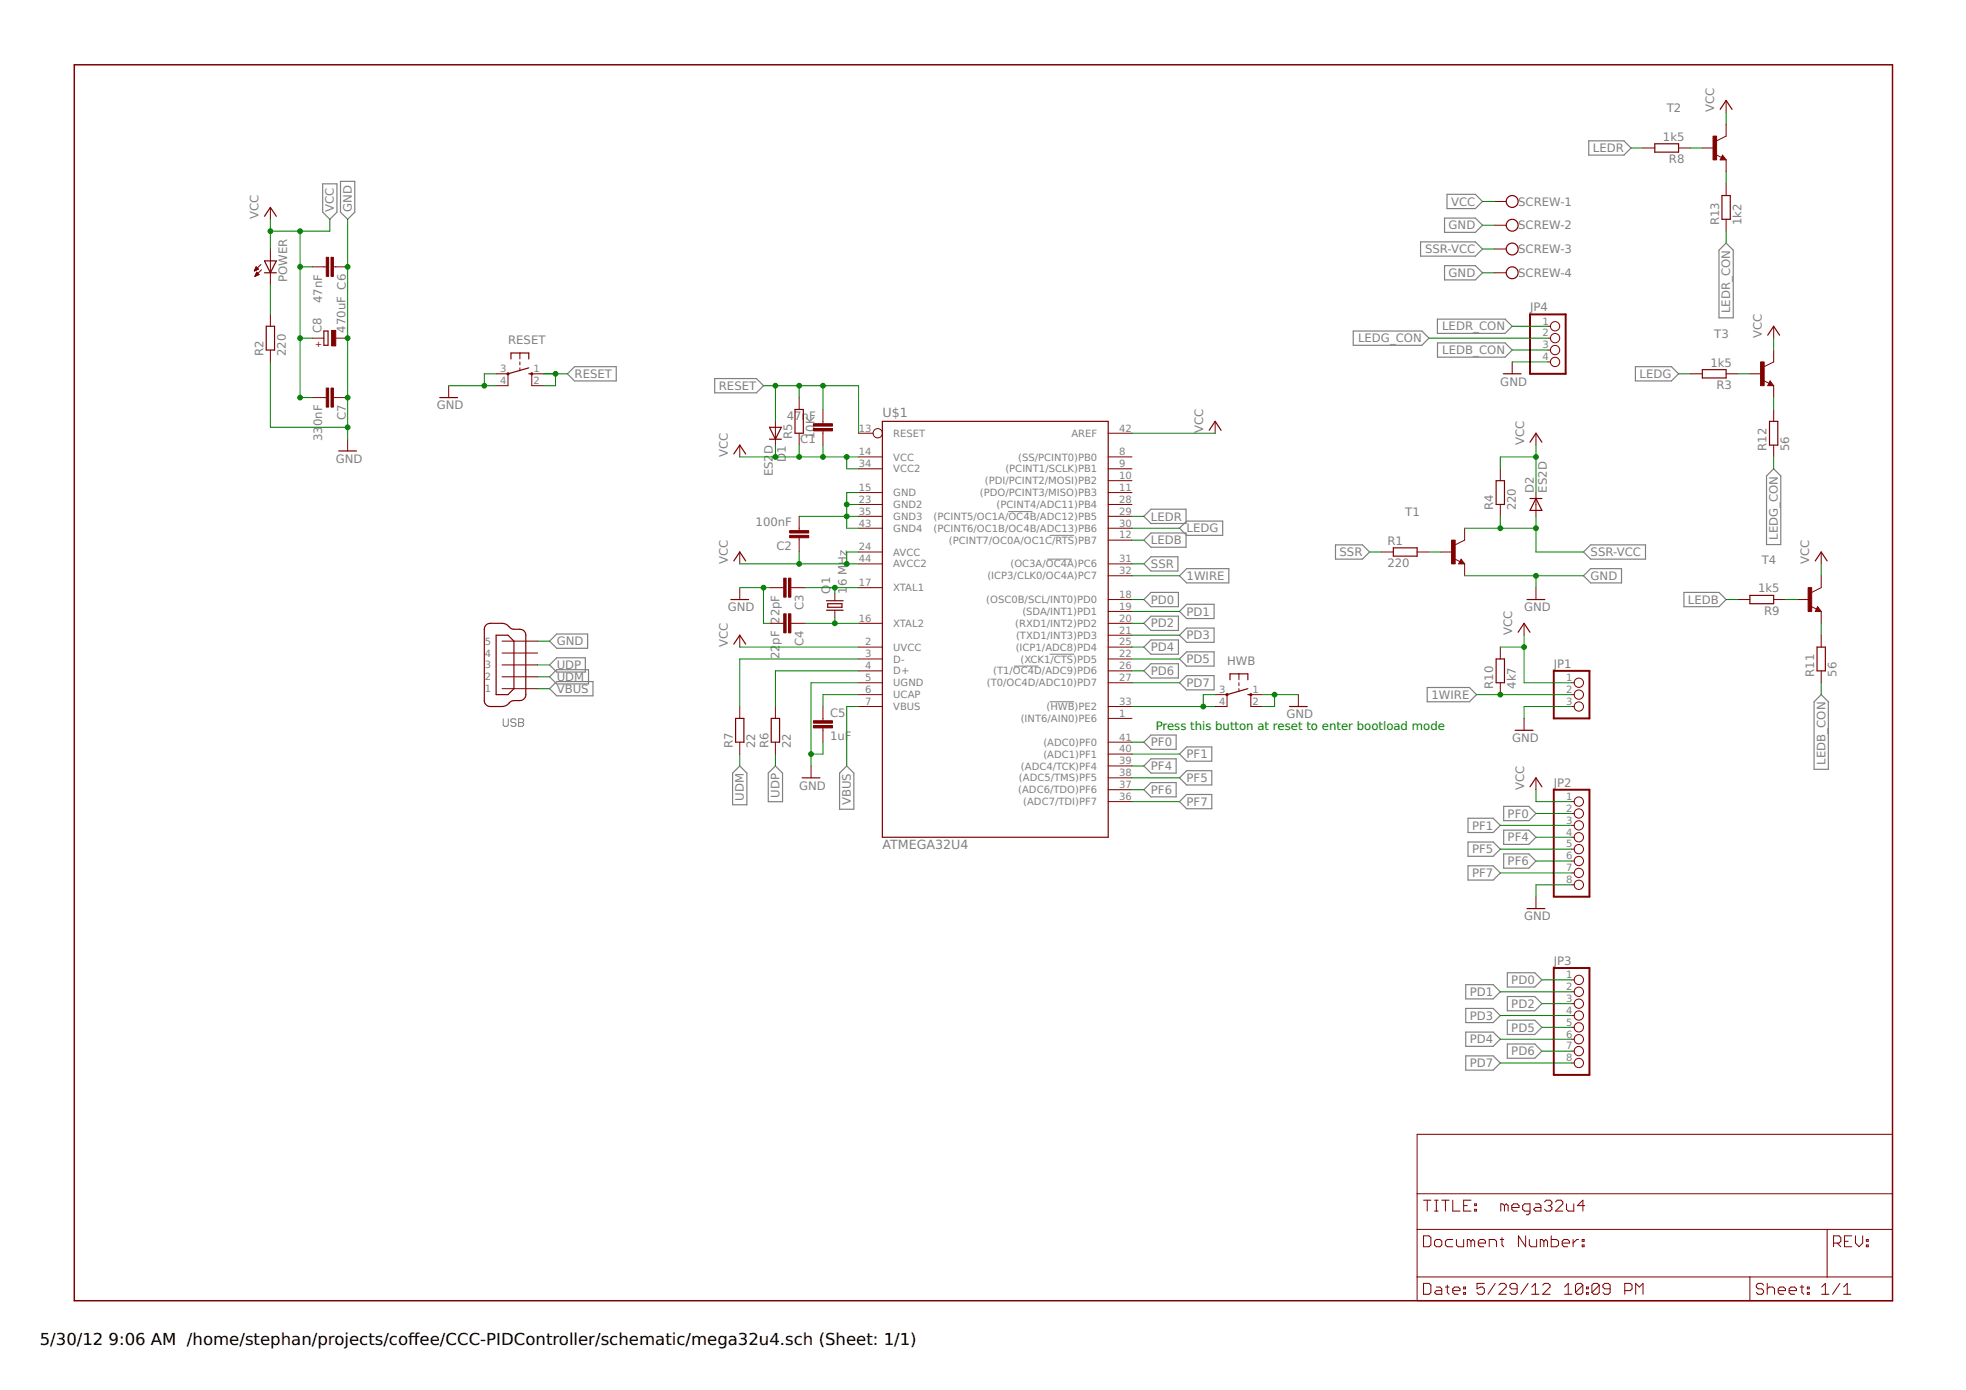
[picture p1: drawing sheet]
<svg xmlns="http://www.w3.org/2000/svg" width="420mm" height="297mm" viewBox="0 0 420 297" stroke-linecap="round" stroke-linejoin="round" font-family="sans-serif">
<path d="M215.5 109.3h5.1M223.9 119.5h5.1M224.4 114.4h5.1M224.4 139.8h5.1M107.5 153.6v1.4l.3 .2h.6l.2-.2v-1.4M110.3 153.9l-.3-.3h-.5l-.3 .3v.2l.3 .3h.5l.3 .3v.3l-.3 .2h-.5l-.3-.2M110.8 153.6h.8l.3 .3v.2l-.3 .3 .3 .3v.3l-.3 .2h-.8zM110.8 154.4h.8M216.8 142.3h5M224.4 150h5.1" fill="none" stroke="#808080" stroke-width=".21"/>
<g fill="none" stroke="#808080" stroke-width=".25">
<path d="M69 39.3h3v6l-1.5 1.6-1.5-1.6zM72.8 38.8h3v6.5l-1.5 1.6-1.5-1.6zM339.5 30.1h7.5l1.6 1.5-1.6 1.5h-7.5zM303.6 51.7h11.7l1.5 1.5-1.5 1.5h-11.7zM308.7 46.6h6.6l1.5 1.5-1.5 1.6h-6.6zM308.7 56.8h6.6l1.5 1.5-1.5 1.5h-6.6zM309.2 41.5h6.1l1.5 1.6-1.5 1.5h-6.1zM367.4 53.5l1.5-1.6 1.5 1.6v14.4h-3zM121.3 79.9l1.5-1.5h8.9v3h-8.9zM289.2 70.7h14.7l1.5 1.6-1.5 1.5h-14.7zM307.2 68.2h14.4l1.6 1.5-1.6 1.5h-14.4zM307.2 73.3h14.4l1.6 1.5-1.6 1.5h-14.4z"/>
<path d="M349.5 78.4h7.7l1.5 1.5-1.5 1.5h-7.7zM152.7 80.9h8.9l1.6 1.5-1.6 1.5h-8.9zM244.5 110.3l1.5-1.5h7.5v3.1h-7.5zM246 113.9h7.5v3h-7.5l-1.5-1.5zM252.1 112.9l1.5-1.5h7.7v3h-7.7zM285.4 116.4h5.8l1.5 1.6-1.5 1.5h-5.8zM338.4 118l1.5-1.6h11.8v3.1h-11.8zM379.1 100.2l1.5 1.5v14.7h-3.1v-14.7zM117.5 137l1.5-1.5h6.6v3h-6.6zM244.5 120.5l1.5-1.5h5.7v3h-5.7zM244.5 128.1l1.5-1.5h5.8v3h-5.8zM244.5 133.2l1.5-1.5h5.8v3h-5.8z"/>
<path d="M244.5 138.3l1.5-1.5h5.8v3h-5.8zM252.1 130.7l1.5-1.6h5.9v3.1h-5.9zM252.1 135.7l1.5-1.5h5.9v3.1h-5.9zM253.6 121.5h9v3.1h-9l-1.5-1.6zM338.4 123l1.5-1.5h6.6v3.1h-6.6zM359.9 126.6h7.5l1.5 1.5-1.5 1.5h-7.5zM117.5 144.6l1.5-1.5h6.8v3.1h-6.8zM117.5 142.1l1.5-1.5h6.1v3h-6.1zM117.5 147.2l1.5-1.6h7.7v3.1h-7.7zM244.5 158.6l1.5-1.5h5.4v3h-5.4zM244.5 143.4l1.5-1.6h5.8v3.1h-5.8zM252.1 140.8l1.5-1.5h5.9v3h-5.9z"/>
<path d="M252.1 145.9l1.5-1.5h5.9v3h-5.9zM305 146.9h9l1.6 1.5-1.6 1.6h-9zM389.2 148.4l1.5 1.6v14.4h-3v-14.4zM156.6 165.2l1.5-1.5 1.5 1.5v6.8h-3zM164.2 165.2l1.5-1.5 1.5 1.5v6.1h-3zM179.4 165.2l1.6-1.5 1.5 1.5v7.7h-3.1zM244.5 168.8l1.5-1.6h5.4v3.1h-5.4zM246 162.2h5.4v3h-5.4l-1.5-1.5zM252.1 171.3l1.5-1.5h5.4v3h-5.4zM252.1 161.1l1.5-1.5h5.4v3.1h-5.4zM252.1 166.2l1.5-1.5h5.4v3h-5.4zM313.7 174.9h5.4l1.5 1.5-1.5 1.5h-5.4z"/>
<path d="M313.7 179.9h5.4l1.5 1.6-1.5 1.5h-5.4zM321.4 177.4h5.3l1.6 1.5-1.6 1.5h-5.3zM321.4 172.3h5.3l1.6 1.5-1.6 1.6h-5.3zM313.7 185h5.4l1.5 1.5-1.5 1.6h-5.4zM321.4 182.5h5.3l1.6 1.5-1.6 1.5h-5.3zM313.2 210.4h5.9l1.5 1.5-1.5 1.6h-5.9zM313.2 215.5h5.9l1.5 1.5-1.5 1.5h-5.9zM322.1 207.9h5.9l1.5 1.5-1.5 1.5h-5.9zM322.1 213h5.9l1.5 1.5-1.5 1.5h-5.9zM322.1 218h5.9l1.5 1.5-1.5 1.6h-5.9zM313.2 220.6h5.9l1.5 1.5-1.5 1.5h-5.9zM313.2 225.6h5.9l1.5 1.6-1.5 1.5h-5.9z"/>
<path d="M322.1 223.1h5.9l1.5 1.5-1.5 1.5h-5.9z"/>
</g>
<g fill="none" stroke="#800000" stroke-width=".25">
<path d="M353.7 30.7h5v1.8h-5zM367.6 23.4l1.3-1.9 1.3 1.9M368.1 33.7l.2 .2h-.4l.2-.5 .5 .6h-.7M56.5 55.8h2.6l-1.3 2.5zM56.5 58.3h2.6M56.5 46.2l1.3-1.9 1.3 1.9M368 41.8h1.8v5.1h-1.8zM56.9 69.7h1.8v5.1h-1.8zM69.2 70.7h.9v3.1h-.9zM109.2 76.7v-1.3h3.8v1.3M113 79.9h.6M113 78.6l-4.4 1.3"/>
<path d="M321.3 79.9h3.8M363.8 79h5.1v1.8h-5.1zM377.8 71.6l1.3-1.9 1.2 1.9M72.4 96.4h3.8M94 85h3.8M156.8 97l1.3-1.9 1.3 1.9M164.4 91.3h2.6l-1.3 2.6zM164.4 93.9h2.6M169.9 87.5h1.8v5.1h-1.8zM188.6 90h48.2v88.9h-48.2zM258.4 91.9l1.3-1.9 1.3 1.9M327 94.5l1.3-1.9 1.2 1.9"/>
<path d="M378.2 90h1.7v5.1h-1.7zM378.3 81.9l.1 .3h-.4l.3-.5 .5 .6h-.8M156.8 119.9l1.3-1.9 1.3 1.9M297.8 117.1h5.1v1.8h-5.1zM312.3 120l.1 .2h-.4l.3-.5 .5 .7h-.8M319.7 102.7h1.8v5.1h-1.8zM327 106.5h2.5M328.3 106.5l1.2 2.6h-2.5zM387.9 119.9l1.3-1.9 1.3 1.9M104 133.5l.8-.3h2.9l.6 .3 .7 .7a2.33 2.33 0 0 0 2.1 .3l.8 .2 .4 .5 .1 .5v12.7l-.1 .6-.4 .4a2.4 2.4 0 0 1-2.1 .3l-.5 .1-1.3 1.1-.7 .1h-2.8l-.5-.3-.4-.4-.1-15.8 .1-.6zM106 135.7h2.6l1.2 1.3v10.2l-1.2 1.2h-2.6zM156.2 128.1h3.8"/>
<path d="M156.8 137.6l1.3-1.9 1.3 1.9M176.6 128.4h3.6M176.6 130.4h3.6M176.9 129h3v.8h-3zM324.4 135.1l1.3-1.9 1.3 1.9M326.3 128.1h3.9M374 127.2h5.1v1.8h-5.1zM388.3 138.3h1.8v5.1h-1.8zM388.5 130.2l.1 .2h-.4l.3-.5 .5 .6h-.8M157.2 153.5h1.8v5.1h-1.8zM164.8 153.5h1.8v5.1h-1.8zM262.9 145.3v-1.3h3.8v1.3"/>
<path d="M266.7 148.4h.6M266.7 147.2l-4.5 1.2M275.6 151h3.8M319.7 140.8h1.8v5.1h-1.8zM323.8 156.1h3.8M171.4 166.2h3.8M327 168.1l1.3-1.9 1.2 1.9M326.3 194.2h3.9"/>
<circle cx="323.2" cy="58.3" r="1.27"/>
<circle cx="323.2" cy="48.1" r="1.27"/>
<circle cx="323.2" cy="53.2" r="1.27"/>
<circle cx="323.2" cy="43.1" r="1.27"/>
</g>
<g fill="none" stroke="#800000" stroke-width=".21">
<path d="M351.1 31.6h2.6M358.7 31.6h2.6M363.8 31.6h2.6M366.7 33l1.2 .7M368.1 33.1l.8 1.1h-1.3zM368.9 26.5v2.6l-2 1M368.9 21.5v2.5M368.9 34.2v2.5M368.9 39.2v2.6M54.4 57.8h.2M54.4 57.7h.4M54.5 57.6h.6"/>
<path d="M54.5 59h.1M54.5 57.4h.7M54.5 58.9h.3M54.6 57.3h.5M54.6 58.8h.5M54.7 57.2h.2M54.7 58.7h.7M54.7 57.1h.1M54.7 58.5h.5M54.7 57l.5 .5-.8 .4zM54.8 58.4h.3M54.8 58.3h.2"/>
<path d="M54.8 58.2h.1M54.9 58.2l-.4 .9M54.9 58.2l.5 .5M55.4 58.7l-.9 .4M55.8 56.5l-1.4 1.4M55.9 57.7l-1.4 1.4M57.8 44.3v2.6M57.8 53.2v7.6M66.7 57h3M71.2 57h3.1M319.4 58.3h2.5M319.4 43.1h2.5"/>
<path d="M319.4 48.1h2.5M319.4 53.2h2.5M368.9 46.9v2.5M57.8 67.2v2.5M57.8 74.8v2.5M66.7 72.3h2.5M71.8 72.3h2.5M106 79.9h2.6v2.5h-2.6M111.1 75.4v1.3M111.1 77.3v.7M111.1 78.6v.6M116.2 79.9h-2.6v2.5h2.6"/>
<path d="M323.2 77.3v2.6M330.8 72.3h.6M330.8 69.7h.6M330.8 74.8h.6M330.8 77.3h.6M361.3 79.9h2.5M368.9 79.9h2.5M374 79.9h2.5M379.1 74.8v2.5l-2.1 1.1M379.1 69.7v2.6M66.7 85h3M71.2 85h3.1"/>
<path d="M74.3 93.9v2.5M95.9 82.4v2.6M158.1 95.1v2.5M165.7 90v5.1M170.8 85v2.5M170.8 92.6v2.5M175.9 87.5v3.1M175.9 92.1v3M183.5 92.6h3.1M183.5 97.6h5.1M236.8 92.6h5.1M236.8 97.6h5.1"/>
<path d="M259.7 90v2.6M328.3 92.6v2.5M376.8 81.3l1.3 .6M378.3 81.4l.8 1h-1.3zM379.1 82.4v2.6M379.1 87.5v2.5M379.1 95.1v2.5M158.1 118v2.5M170.8 110.3v3.1M170.8 114.9v3.1M183.5 100.2h5.1M183.5 105.3h5.1"/>
<path d="M183.5 107.8h5.1M183.5 110.3h5.1M183.5 112.9h5.1M183.5 118h5.1M236.8 100.2h5.1M236.8 105.3h5.1M236.8 107.8h5.1M236.8 110.3h5.1M236.8 112.9h5.1M236.8 102.7h5.1M236.8 115.4h5.1M295.2 118h2.6"/>
<path d="M302.9 118h2.5M307.9 118h2.6M310.8 119.4l1.2 .6M312.3 119.5l.7 1h-1.3zM313 112.9v2.5l-2 1M320.6 100.2v2.5M320.6 107.8v2.5M328.3 105.3v5M389.2 118v2.5M107.3 139.6h7.6M107.3 137h7.6M158.1 125.6v2.5"/>
<path d="M158.1 135.7v2.6M164.4 125.6h3.1M164.4 133.2h3.1M169 125.6h3.1M169 133.2h3.1M178.4 126.9v1.5M178.4 130.4v1.5M183.5 120.5h5.1M183.5 125.6h5.1M183.5 133.2h5.1M183.5 138.3h5.1M236.8 120.5h5.1"/>
<path d="M236.8 133.2h5.1M236.8 138.3h5.1M236.8 123h5.1M236.8 128.1h5.1M236.8 130.7h5.1M236.8 135.7h5.1M313 120.5v2.5M320.6 138.3v2.5M325.7 133.2v2.5M328.3 125.6v2.5M371.4 128.1h2.6M379.1 128.1h2.5"/>
<path d="M384.1 128.1h2.6M387 129.5l1.2 .7M388.5 129.6l.7 1.1h-1.3zM389.2 123v2.6l-2 1M389.2 130.7v2.5M389.2 135.7v2.6M107.3 147.2h7.6M107.3 144.6h7.6M107.3 142.1h7.6M158.1 151v2.5M158.1 158.6v2.5M165.7 151v2.5"/>
<path d="M165.7 158.6v2.5M175.9 151v3M175.9 155.6v3M183.5 140.8h5.1M183.5 143.4h5.1M183.5 145.9h5.1M183.5 148.4h5.1M183.5 151h5.1M236.8 140.8h5.1M236.8 143.4h5.1M236.8 145.9h5.1M236.8 151h5.1"/>
<path d="M236.8 153.5h5.1M236.8 158.6h5.1M259.7 148.4h2.5v2.6h-2.5M264.8 144v1.3M264.8 145.9v.6M264.8 147.2v.6M269.9 148.4h-2.6v2.6h2.6M277.5 148.4v2.6M320.6 145.9v2.5M325.7 153.5v2.6M335.9 145.9h.5M335.9 148.4h.5"/>
<path d="M335.9 151h.5M389.2 143.4v2.5M173.3 163.7v2.5M236.8 161.1h5.1M236.8 163.7h5.1M236.8 166.2h5.1M236.8 168.8h5.1M236.8 171.3h5.1M328.3 166.2v2.6M335.9 171.3h.5M335.9 173.8h.5M335.9 176.4h.5"/>
<path d="M335.9 178.9h.5M328.3 191.6v2.6M335.9 181.5h.5M335.9 184h.5M335.9 186.5h.5M335.9 189.1h.5M335.9 209.4h.5M335.9 211.9h.5M335.9 214.5h.5M335.9 217h.5M335.9 219.5h.5M335.9 222.1h.5"/>
<path d="M335.9 224.6h.5M335.9 227.2h.5M302.9 242.4h101.6v35.6h-101.6zM302.9 255.1h101.6M304.2 256.5h1.6M305 256.5v2.3M306.6 256.5h.7M306.6 258.8h.7M307 256.5v2.3M308.1 256.5h1.6M308.9 256.5v2.3M310.5 256.5v2.3h1.5"/>
<path d="M312.8 257.6h.8M314.4 256.5h-1.6v2.3h1.6M315.2 258.4h.3v.4h-.3zM315.2 257.3h.3v.3h-.3zM321.5 257.6l-.4-.3h-.4v1.5M321.5 257.6v1.2M321.5 257.6l.4-.3 .4 .3v1.2M323.1 258h1.5v-.4l-.3-.3h-.8l-.4 .3v.8l.4 .4h.8M327 258.8h-1.2l-.4-.4v-.8l.4-.3h1.2v1.9l-.4 .4h-.4M328.1 257.3h.8l.4 .3v1.2h-1.2l-.3-.4 .3-.4h1.2M330.1 256.9l.4-.4h.8l.4 .4v.4l-.4 .3M330.9 257.6h.4"/>
<path d="M331.3 257.6l.4 .4v.4l-.4 .4h-.8l-.4-.4M332.4 256.9l.4-.4h.8l.4 .4v.4l-1.6 1.5h1.6M334.8 257.3v1.1l.4 .4h1.1v-1.5M338.7 257.6h-1.6l1.2-1.1v2.3M302.9 262.7h101.6M302.9 272.9h101.6M304.2 264.1h1.2l.4 .4v1.5l-.4 .4h-1.2zM304.2 274.3h1.2l.4 .3v1.6l-.4 .4h-1.2zM306.6 265.3l.4-.4h.7l.4 .4v.7l-.4 .4h-.7l-.4-.4zM307 275h.7l.4 .4v1.2h-1.1l-.4-.4 .4-.4h1.1M308.9 275h.8M309.3 274.6v1.6l.4 .4"/>
<path d="M310.5 275.8h1.5v-.4l-.4-.4h-.7l-.4 .4v.8l.4 .4h.7M310.5 264.9h-1.2l-.4 .4v.7l.4 .4h1.2M311.3 264.9v1.1l.3 .4h1.2v-1.5M312.8 276.2h.4v.4h-.4zM312.8 275h.4v.4h-.4zM314.4 265.3l-.4-.4h-.4v1.5M314.4 265.3l.3-.4 .5 .4v1.1M314.4 265.3v1.1M315.9 265.6h1.6v-.3l-.4-.4h-.8l-.4 .4v.7l.4 .4h.8M317.2 274.3h-1.5v1.1l.7-.4h.4l.4 .4v.8l-.4 .4h-.7l-.4-.4M318.3 266.4v-1.5h1.1l.4 .4v1.1M319.6 274.3l-1.6 2.3"/>
<path d="M320.3 274.6l.4-.3h.8l.4 .3v.4l-1.6 1.6h1.6M320.6 264.9h.8M321 264.5v1.5l.4 .4M324.2 275.4h-1.1l-.4-.4v-.4l.4-.3h.7l.4 .3v1.6l-.4 .4h-.7l-.4-.4M326.1 264.1v2.3l-1.6-2.3v2.3M326.6 274.3l-1.6 2.3M326.8 264.9v1.1l.4 .4h1.2v-1.5M327.4 276.6h1.5M327.4 275l.7-.7v2.3M329.7 274.6l.4-.3h.8l.4 .3v.4l-1.6 1.6h1.6M329.9 265.3l-.3-.4h-.4v1.5M329.9 265.3v1.1"/>
<path d="M329.9 265.3l.4-.4 .4 .4v1.1M331.5 264.1v2.3h1.2l.4-.4v-.7l-.4-.4h-1.2M333.9 265.6h1.5v-.3l-.4-.4h-.8l-.3 .4v.7l.3 .4h.8M334.4 276.6h1.5M334.4 275l.8-.7v2.3M336.2 264.9v1.5M337.4 264.9h-.4l-.8 .7M338.1 266h.4v.4h-.4zM338.1 264.9h.4v.4h-.4zM338.3 274.6v1.6l-.4 .4h-.8l-.4-.4M338.3 274.6l-.4-.3h-.8l-.4 .3v1.6M338.3 274.6l-1.6 1.6"/>
<path d="M339 276.2h.4v.4h-.4zM339 275h.4v.4h-.4zM341.8 274.6v1.6l-.4 .4h-.8l-.4-.4M341.8 274.6l-.4-.3h-.8l-.4 .3v1.6M341.8 274.6l-1.6 1.6M344.1 275.4h-1.2l-.3-.4v-.4l.3-.3h.8l.4 .3v1.6l-.4 .4h-.8l-.3-.4M347.2 275.8h1.2l.4-.4v-.8l-.4-.3h-1.2v2.3M349.6 276.6v-2.3l.8 .7 .7-.7v2.3M374 272.9v5.1M376.9 274.6l-.4-.3h-.8l-.4 .3v.4l.4 .4h.8l.4 .4v.4l-.4 .4h-.8l-.4-.4M377.7 275.4l.4-.4h.8l.3 .4v1.2M377.7 274.3v2.3"/>
<path d="M380 275.8h1.6v-.4l-.4-.4h-.8l-.4 .4v.8l.4 .4h.8M382.4 275.8h1.5v-.4l-.4-.4h-.7l-.4 .4v.8l.4 .4h.7M384.7 275h.8M385.1 274.6v1.6l.4 .4M386.2 276.2h.5v.4h-.5zM386.2 275h.5v.4h-.5zM389.3 276.6h1.6M389.3 275l.8-.7v2.3M390.5 262.7v10.2M391.9 265.6h1.1l.4-.3v-.8l-.4-.4h-1.1v2.3M392.6 265.6l.8 .8M393.2 274.3l-1.6 2.3"/>
<path d="M394 276.6h1.5M394 275l.8-.7v2.3M394.2 265.3h.8M395.8 264.1h-1.6v2.3h1.6M396.5 264.1v1.5l.8 .8 .8-.8v-1.5M398.9 266h.4v.4h-.4zM398.9 264.9h.4v.4h-.4z"/>
<circle cx="332.3" cy="77.3" r=".99"/>
<circle cx="332.3" cy="69.7" r=".99"/>
<circle cx="332.3" cy="72.3" r=".99"/>
<circle cx="332.3" cy="74.8" r=".99"/>
<circle cx="187.6" cy="92.6" r=".99"/>
<circle cx="337.4" cy="151" r=".99"/>
<circle cx="337.4" cy="145.9" r=".99"/>
<circle cx="337.4" cy="148.4" r=".99"/>
<circle cx="337.4" cy="171.3" r=".99"/>
<circle cx="337.4" cy="173.8" r=".99"/>
<circle cx="337.4" cy="178.9" r=".99"/>
<circle cx="337.4" cy="176.4" r=".99"/>
<circle cx="337.4" cy="186.5" r=".99"/>
<circle cx="337.4" cy="189.1" r=".99"/>
<circle cx="337.4" cy="181.5" r=".99"/>
<circle cx="337.4" cy="184" r=".99"/>
<circle cx="337.4" cy="217" r=".99"/>
<circle cx="337.4" cy="209.4" r=".99"/>
<circle cx="337.4" cy="211.9" r=".99"/>
<circle cx="337.4" cy="214.5" r=".99"/>
<circle cx="337.4" cy="219.5" r=".99"/>
<circle cx="337.4" cy="224.6" r=".99"/>
<circle cx="337.4" cy="222.1" r=".99"/>
<circle cx="337.4" cy="227.2" r=".99"/>
</g>
<path d="M15.9 13.8h388.6v264.2h-388.6z" fill="none" stroke="#800000" stroke-width=".32"/>
<g fill="#800000" stroke="#800000" stroke-width=".21">
<path d="M173.8 90.6h4.1v.5h-4.1z"/>
<path d="M173.8 91.6h4.1v.5h-4.1z"/>
<path d="M168.8 113.4h4v.5h-4z"/>
<path d="M168.8 114.4h4v.5h-4z"/>
<path d="M167.5 123.5h.5v4.1h-.5z"/>
<path d="M168.5 123.5h.5v4.1h-.5z"/>
<path d="M167.5 131.2h.5v4h-.5z"/>
<path d="M168.5 131.2h.5v4h-.5z"/>
<path d="M173.8 155h4.1v.6h-4.1z"/>
<path d="M173.8 154h4.1v.5h-4.1z"/>
<path d="M69.7 55h.5v4.1h-.5z"/>
<path d="M70.7 55h.5v4.1h-.5z"/>
<path d="M70.9 70.6h.9v3.3h-.9z"/>
<path d="M69.7 82.9h.5v4.1h-.5z"/>
<path d="M70.7 82.9h.5v4.1h-.5z"/>
<path d="M366.1 29.1h.8v5.1h-.8z"/>
<path d="M376.3 77.3h.7v5.1h-.7z"/>
<path d="M386.4 125.6h.8v5.1h-.8z"/>
<path d="M310.2 115.4h.8v5.1h-.8z"/>
</g>
<g fill="none" stroke="#800000" stroke-width=".42">
<path d="M327 67.2h7.6v12.7h-7.6zM332.1 143.4h7.6v10.1h-7.6zM332.1 168.8h7.6v22.8h-7.6zM332.1 206.9h7.6v22.8h-7.6z"/>
<circle cx="108.6" cy="79.9" r=".13"/>
<circle cx="113.6" cy="79.9" r=".13"/>
<circle cx="262.2" cy="148.4" r=".13"/>
<circle cx="267.3" cy="148.4" r=".13"/>
</g>
<g fill="none" stroke="#008000" stroke-width=".21">
<path d="M348.6 31.6h2.5M361.3 31.6h2.5M368.9 24v2.5M368.9 36.7v2.5M57.8 46.9v6.3M64.1 49.4v35.6h2.6M64.1 57h2.6M70.5 46.9v2.5h-12.7M74.3 46.9v47M316.8 43.1h2.6M316.8 48.1h2.6M316.8 58.3h2.6"/>
<path d="M316.8 53.2h2.6M368.9 49.4v2.5M57.8 60.8v6.4M57.8 77.3v14h16.5M64.1 72.3h2.6M106 79.9h-2.5v2.5M116.2 79.9h5.1M118.7 79.9v2.5h-2.5M305.4 72.3h25.4M323.2 77.3h7.6M323.2 69.7h7.6M323.2 74.8h7.6"/>
<path d="M358.7 79.9h2.6M371.4 79.9h2.6M379.1 72.3v2.5M95.9 82.4h10.1M158.1 97.6h25.4M163.2 82.4h20.3v10.2M165.7 82.4v7.6M165.7 95.1v2.5M170.8 82.4v2.6M170.8 95.1v2.5M175.9 82.4v5.1M175.9 95.1v2.5"/>
<path d="M181 97.6v2.6h2.5M241.9 92.6h17.8M328.3 97.6h-7.7v2.6M328.3 95.1v10.2M379.1 85v2.5M379.1 97.6v2.6M170.8 118v2.5M170.8 110.3h12.7M181 107.8h2.5M183.5 118h-2.5v2.5M183.5 105.3h-2.5v7.6h2.5M241.9 112.9h10.2"/>
<path d="M241.9 110.3h2.6M241.9 115.4h2.6M292.7 118h2.5M305.4 118h2.5M313 112.9h15.3M320.6 110.3v2.6M328.3 110.3v7.7h10.1M114.9 137h2.6M158.1 120.5h25.4M158.1 138.3h25.4M158.1 125.6h6.3M163.2 125.6v7.6h1.2"/>
<path d="M172.1 125.6h11.4M172.1 133.2h11.4M178.4 125.6v1.3M178.4 131.9v1.3M241.9 120.5h2.6M241.9 138.3h2.6M241.9 133.2h2.6M241.9 123h10.2M241.9 128.1h2.6M241.9 130.7h10.2M241.9 135.7h10.2M313 123h25.4"/>
<path d="M320.6 138.3h5.1M325.7 135.7v10.2h10.2M328.3 123v2.6M368.9 128.1h2.5M381.6 128.1h2.5M389.2 120.5v2.5M389.2 133.2v2.5M114.9 144.6h2.6M114.9 142.1h2.6M114.9 147.2h2.6M175.9 158.6v2.5h-2.6M183.5 143.4h-17.8v7.6"/>
<path d="M183.5 148.4h-7.6v2.6M183.5 151h-2.5v12.7M183.5 145.9h-10.2v17.8M183.5 140.8h-25.4v10.2M241.9 145.9h10.2M241.9 151h17.8M241.9 143.4h2.6M241.9 140.8h10.2M241.9 158.6h2.6M259.7 148.4h-2.5v2.6M269.9 148.4h7.6M272.4 148.4v2.6h-2.5"/>
<path d="M315.6 148.4h20.3M335.9 151h-10.2v2.5M389.2 145.9v2.5M158.1 161.1v2.6M165.7 161.1v2.6M241.9 171.3h10.2M241.9 161.1h10.2M241.9 168.8h2.6M241.9 166.2h10.2M241.9 163.7h2.6M320.6 176.4h15.3M328.3 168.8v2.5h7.6"/>
<path d="M328.3 178.9h7.6M328.3 173.8h7.6M320.6 186.5h15.3M320.6 181.5h15.3M328.3 184h7.6M335.9 189.1h-7.6v2.5M320.6 211.9h15.3M320.6 217h15.3M329.5 209.4h6.4M329.5 214.5h6.4M329.5 219.5h6.4M320.6 222.1h15.3"/>
<path d="M320.6 227.2h15.3M329.5 224.6h6.4"/>
</g>
<g fill="#008000" stroke="#008000" stroke-width=".21">
<circle cx="170.8" cy="82.4" r=".51"/>
<circle cx="175.9" cy="82.4" r=".51"/>
<circle cx="165.7" cy="82.4" r=".51"/>
<circle cx="118.7" cy="79.9" r=".51"/>
<circle cx="170.8" cy="120.5" r=".51"/>
<circle cx="181" cy="120.5" r=".51"/>
<circle cx="165.7" cy="97.6" r=".51"/>
<circle cx="170.8" cy="97.6" r=".51"/>
<circle cx="175.9" cy="97.6" r=".51"/>
<circle cx="181" cy="97.6" r=".51"/>
<circle cx="328.3" cy="97.6" r=".51"/>
<circle cx="325.7" cy="138.3" r=".51"/>
<circle cx="57.8" cy="49.4" r=".51"/>
<circle cx="64.1" cy="49.4" r=".51"/>
<circle cx="64.1" cy="57" r=".51"/>
<circle cx="64.1" cy="72.3" r=".51"/>
<circle cx="64.1" cy="85" r=".51"/>
<circle cx="181" cy="107.8" r=".51"/>
<circle cx="181" cy="110.3" r=".51"/>
<circle cx="178.4" cy="125.6" r=".51"/>
<circle cx="178.4" cy="133.2" r=".51"/>
<circle cx="163.2" cy="125.6" r=".51"/>
<circle cx="173.3" cy="161.1" r=".51"/>
<circle cx="328.3" cy="123" r=".51"/>
<circle cx="272.4" cy="148.4" r=".51"/>
<circle cx="103.5" cy="82.4" r=".51"/>
<circle cx="74.3" cy="91.3" r=".51"/>
<circle cx="74.3" cy="72.3" r=".51"/>
<circle cx="74.3" cy="57" r=".51"/>
<circle cx="74.3" cy="85" r=".51"/>
<circle cx="320.6" cy="148.4" r=".51"/>
<circle cx="257.2" cy="151" r=".51"/>
<circle cx="328.3" cy="112.9" r=".51"/>
<circle cx="320.6" cy="112.9" r=".51"/>
</g>
<g font-size="3.5">
<text x="8.5" y="287.5">5/30/12</text>
<text x="23.2" y="287.5">9:06 AM /home/stephan/projects/cofee/CCC-PIDController/schematic/mega32u4.sch (Sheet: 1/1)</text>
<text x="87.2" y="287.5">f</text>
</g>
<g font-size="2.7" fill="#808080">
<text x="188.6" y="89">U$1</text>
<text x="188.6" y="181.5">ATMEGA32U4</text>
</g>
<g font-size="2.5" fill="#808080">
<text x="356.2" y="24">T2</text>
<text x="366.4" y="24" transform="rotate(-90 366.4 24)">VCC</text>
<text x="340.4" y="32.5">LEDR</text>
<text x="355.4" y="30.1">1k5</text>
<text x="356.7" y="34.9">R8</text>
<text x="55.2" y="46.9" transform="rotate(-90 55.2 46.9)">VCC</text>
<text x="71.4" y="45.3" transform="rotate(-90 71.4 45.3)">VCC</text>
<text x="75.2" y="45.3" transform="rotate(-90 75.2 45.3)">GND</text>
<text x="310.1" y="43.9">VCC</text>
<text x="324.4" y="43.9">SCREW-1</text>
<text x="309.6" y="49">GND</text>
<text x="324.4" y="49">SCREW-2</text>
<text x="367.4" y="48.1" transform="rotate(-90 367.4 48.1)">R13</text>
<text x="372.2" y="48.1" transform="rotate(-90 372.2 48.1)">1k2</text>
<text x="304.6" y="54.1">SSR-VCC</text>
<text x="309.6" y="59.2">GND</text>
<text x="324.4" y="54.1">SCREW-3</text>
<text x="324.4" y="59.2">SCREW-4</text>
<text x="61.3" y="60.3" transform="rotate(-90 61.3 60.3)">POWER</text>
<text x="68.8" y="64.7" transform="rotate(-90 68.8 64.7)">47nF</text>
<text x="68.7" y="71.1" transform="rotate(-90 68.7 71.1)">C8</text>
<text x="73.8" y="71.1" transform="rotate(-90 73.8 71.1)">470uF C6</text>
<text x="308.2" y="70.6">LEDR_CON</text>
<text x="327" y="66.5">JP4</text>
<text x="369.8" y="66.9" transform="rotate(-90 369.8 66.9)">LEDR_CON</text>
<text x="56.3" y="76.1" transform="rotate(-90 56.3 76.1)">R2</text>
<text x="61.1" y="76.1" transform="rotate(-90 61.1 76.1)">220</text>
<text x="108.6" y="73.5">RESET</text>
<text x="290.2" y="73.1">LEDG_CON</text>
<text x="308.2" y="75.7">LEDB_CON</text>
<text x="366.4" y="72.3">T3</text>
<text x="376.5" y="72.3" transform="rotate(-90 376.5 72.3)">VCC</text>
<text x="122.8" y="80.8">RESET</text>
<text x="153.6" y="83.3">RESET</text>
<text x="320.6" y="82.4">GND</text>
<text x="350.4" y="80.8">LEDG</text>
<text x="365.5" y="78.4">1k5</text>
<text x="366.8" y="83.2">R3</text>
<text x="73.9" y="89.8" transform="rotate(-90 73.9 89.8)">C7</text>
<text x="93.3" y="87.5">GND</text>
<text x="168.2" y="89.7">47nF</text>
<text x="68.8" y="94.3" transform="rotate(-90 68.8 94.3)">33</text>
<text x="68.8" y="91.1" transform="rotate(-90 68.8 91.1)">0nF</text>
<text x="169.3" y="93.8" transform="rotate(-90 169.3 93.8)">R5</text>
<text x="171" y="94.7">C1</text>
<text x="174.1" y="93.8" transform="rotate(-90 174.1 93.8)">10</text>
<text x="174.1" y="90.7" transform="rotate(-90 174.1 90.7)">K</text>
<text x="257.1" y="92.6" transform="rotate(-90 257.1 92.6)">VCC</text>
<text x="325.7" y="95.1" transform="rotate(-90 325.7 95.1)">VCC</text>
<text x="71.7" y="98.9">GND</text>
<text x="155.6" y="97.7" transform="rotate(-90 155.6 97.7)">VCC</text>
<text x="165.2" y="101.8" transform="rotate(-90 165.2 101.8)">ES2</text>
<text x="165.2" y="97" transform="rotate(-90 165.2 97)">D</text>
<text x="168" y="98.6" transform="rotate(-90 168 98.6)">D1</text>
<text x="377.6" y="96.4" transform="rotate(-90 377.6 96.4)">R12</text>
<text x="382.4" y="96.4" transform="rotate(-90 382.4 96.4)">56</text>
<text x="327.8" y="105.3" transform="rotate(-90 327.8 105.3)">D2</text>
<text x="330.6" y="105.3" transform="rotate(-90 330.6 105.3)">ES2D</text>
<text x="161.5" y="112.5">100nF</text>
<text x="246" y="111.2">LEDR</text>
<text x="253.6" y="113.8">LEDG</text>
<text x="300.3" y="110.3">T1</text>
<text x="319.1" y="109.1" transform="rotate(-90 319.1 109.1)">R4</text>
<text x="323.9" y="109.1" transform="rotate(-90 323.9 109.1)">220</text>
<text x="165.9" y="117.6">C2</text>
<text x="246" y="116.3">LEDB</text>
<text x="286.3" y="118.9">SSR</text>
<text x="296.5" y="116.5">R1</text>
<text x="339.9" y="118.9">SSR-VCC</text>
<text x="379.9" y="115.4" transform="rotate(-90 379.9 115.4)">LEDG_CON</text>
<text x="155.6" y="120.5" transform="rotate(-90 155.6 120.5)">VCC</text>
<text x="177.4" y="124.9" transform="rotate(-90 177.4 124.9)">1</text>
<text x="181" y="125.3" transform="rotate(-90 181 125.3)">6 MHz</text>
<text x="246" y="121.4">SSR</text>
<text x="253.6" y="123.9">1WIRE</text>
<text x="296.5" y="121.3">220</text>
<text x="339.9" y="123.9">GND</text>
<text x="376.5" y="120.5">T4</text>
<text x="386.7" y="120.5" transform="rotate(-90 386.7 120.5)">VCC</text>
<text x="155.6" y="130.7">GND</text>
<text x="171.7" y="130.4" transform="rotate(-90 171.7 130.4)">C3</text>
<text x="177.4" y="126.9" transform="rotate(-90 177.4 126.9)">Q</text>
<text x="181" y="126.9" transform="rotate(-90 181 126.9)">1</text>
<text x="246" y="129">PD0</text>
<text x="253.6" y="131.6">PD1</text>
<text x="325.7" y="130.7">GND</text>
<text x="360.7" y="129">LEDB</text>
<text x="375.7" y="126.6">1k5</text>
<text x="377" y="131.4">R9</text>
<text x="119" y="137.9">GND</text>
<text x="166.6" y="137.8" transform="rotate(-90 166.6 137.8)">pF 22pF</text>
<text x="246" y="134.1">PD2</text>
<text x="253.6" y="136.6">PD3</text>
<text x="323.2" y="135.7" transform="rotate(-90 323.2 135.7)">VCC</text>
<text x="119" y="143">UDP</text>
<text x="155.6" y="138.3" transform="rotate(-90 155.6 138.3)">VCC</text>
<text x="166.6" y="140.9" transform="rotate(-90 166.6 140.9)">22</text>
<text x="171.7" y="138.1" transform="rotate(-90 171.7 138.1)">C4</text>
<text x="246" y="139.2">PD4</text>
<text x="253.6" y="141.7">PD5</text>
<text x="262.2" y="142.1">HWB</text>
<text x="332.1" y="142.7">JP1</text>
<text x="119" y="145.5">UDM</text>
<text x="119" y="148.1">VBUS</text>
<text x="246" y="144.3">PD6</text>
<text x="253.6" y="146.8">PD7</text>
<text x="305.9" y="149.3">1WIRE</text>
<text x="319.1" y="147.2" transform="rotate(-90 319.1 147.2)">R10</text>
<text x="323.9" y="147.2" transform="rotate(-90 323.9 147.2)">4k7</text>
<text x="387.7" y="144.6" transform="rotate(-90 387.7 144.6)">R11</text>
<text x="392.5" y="144.6" transform="rotate(-90 392.5 144.6)">56</text>
<text x="177.4" y="153.1">C5</text>
<text x="274.9" y="153.5">GND</text>
<text x="156.6" y="159.9" transform="rotate(-90 156.6 159.9)">R7</text>
<text x="161.4" y="159.9" transform="rotate(-90 161.4 159.9)">22</text>
<text x="164.2" y="159.9" transform="rotate(-90 164.2 159.9)">R6</text>
<text x="169" y="159.9" transform="rotate(-90 169 159.9)">22</text>
<text x="177.4" y="158.2">1uF</text>
<text x="246" y="159.5">PF0</text>
<text x="323.2" y="158.6">GND</text>
<text x="246" y="164.6">PF4</text>
<text x="253.6" y="167.1">PF5</text>
<text x="253.6" y="162">PF1</text>
<text x="390.1" y="163.4" transform="rotate(-90 390.1 163.4)">LEDB_CON</text>
<text x="159" y="171.1" transform="rotate(-90 159 171.1)">UDM</text>
<text x="166.6" y="170.5" transform="rotate(-90 166.6 170.5)">UDP</text>
<text x="170.8" y="168.8">GND</text>
<text x="181.8" y="172" transform="rotate(-90 181.8 172)">VBUS</text>
<text x="246" y="169.6">PF6</text>
<text x="253.6" y="172.2">PF7</text>
<text x="325.7" y="168.8" transform="rotate(-90 325.7 168.8)">VCC</text>
<text x="332.1" y="168.1">JP2</text>
<text x="314.6" y="177.3">PF1</text>
<text x="322.2" y="179.8">PF4</text>
<text x="322.2" y="174.7">PF0</text>
<text x="314.6" y="182.3">PF5</text>
<text x="322.2" y="184.9">PF6</text>
<text x="314.6" y="187.4">PF7</text>
<text x="325.7" y="196.7">GND</text>
<text x="332.1" y="206.2">JP3</text>
<text x="314.1" y="212.8">PD1</text>
<text x="323" y="210.3">PD0</text>
<text x="323" y="215.4">PD2</text>
<text x="314.1" y="217.9">PD3</text>
<text x="323" y="220.4">PD5</text>
<text x="314.1" y="223">PD4</text>
<text x="323" y="225.5">PD6</text>
<text x="314.1" y="228.1">PD7</text>
</g>
<text font-size="2.5" fill="#008000" x="247" y="156.1">Press this button at reset to enter bootload mode</text>
<g font-size="2.1" fill="#808080">
<text x="329.6" y="69.4">1</text>
<text x="329.6" y="71.9">2</text>
<text x="329.6" y="74.4">3</text>
<text x="329.6" y="77">4</text>
<text x="106.9" y="79.5">3</text>
<text x="106.9" y="82.1">4</text>
<text x="114" y="79.5">1</text>
<text x="114" y="82.1">2</text>
<text x="183.5" y="92.2">13</text>
<text x="190.9" y="93.3">RESET</text>
<text x="229" y="93.3">AREF</text>
<text x="239.2" y="92.2">42</text>
<text x="183.5" y="97.3">14</text>
<text x="183.5" y="99.8">34</text>
<text x="190.9" y="98.4">VCC</text>
<text x="190.9" y="101">VCC2</text>
<text x="214.9" y="101">(PCINT1/SCLK)PB1</text>
<text x="217.6" y="98.4">(SS/PCINT0)PB0</text>
<text x="239.2" y="97.3">8</text>
<text x="239.2" y="99.8">9</text>
<text x="183.5" y="104.9">15</text>
<text x="183.5" y="107.5">23</text>
<text x="190.9" y="106">GND</text>
<text x="209.4" y="106">(PDO/PCINT3/MISO)PB3</text>
<text x="210.5" y="103.5">(PDI/PCINT2/MOSI)PB2</text>
<text x="239.2" y="102.4">10</text>
<text x="239.2" y="104.9">11</text>
<text x="239.2" y="107.5">28</text>
<text x="183.5" y="110">35</text>
<text x="183.5" y="112.5">43</text>
<text x="190.9" y="108.6">GND2</text>
<text x="190.9" y="111.1">GND3</text>
<text x="190.9" y="113.7">GND4</text>
<text x="199.5" y="111.1">(PCINT5/OC1A/OC4B/ADC12)PB5</text>
<text x="199.5" y="113.7">(PCINT6/OC1B/OC4B/ADC13)PB6</text>
<text x="213" y="108.6">(PCINT4/ADC11)PB4</text>
<text x="239.2" y="110">29</text>
<text x="239.2" y="112.5">30</text>
<text x="183.5" y="117.6">24</text>
<text x="190.9" y="118.7">AVCC</text>
<text x="202.8" y="116.2">(PCINT7/OC0A/OC1C/RTS)PB7</text>
<text x="239.2" y="115.1">12</text>
<text x="183.5" y="120.2">44</text>
<text x="183.5" y="125.2">17</text>
<text x="190.9" y="121.3">AVCC2</text>
<text x="211" y="123.8">(ICP3/CLK0/OC4A)PC7</text>
<text x="216" y="121.3">(OC3A/OC4A)PC6</text>
<text x="239.2" y="120.2">31</text>
<text x="239.2" y="122.7">32</text>
<text x="190.9" y="126.3">XTAL1</text>
<text x="210.8" y="128.9">(OSC0B/SCL/INT0)PD0</text>
<text x="218.5" y="131.4">(SDA/INT1)PD1</text>
<text x="239.2" y="127.8">18</text>
<text x="239.2" y="130.3">19</text>
<text x="103.6" y="137.8">5</text>
<text x="183.5" y="132.9">16</text>
<text x="184.9" y="137.9">2</text>
<text x="190.9" y="134">XTAL2</text>
<text x="217" y="134">(RXD1/INT2)PD2</text>
<text x="217.1" y="136.5">(TXD1/INT3)PD3</text>
<text x="239.2" y="132.9">20</text>
<text x="239.2" y="135.4">21</text>
<text x="239.2" y="137.9">25</text>
<text x="103.6" y="142.9">3</text>
<text x="103.6" y="140.3">4</text>
<text x="184.9" y="140.5">3</text>
<text x="184.9" y="143">4</text>
<text x="190.9" y="139">UVCC</text>
<text x="190.9" y="141.6">D-</text>
<text x="217.1" y="139">(ICP1/ADC8)PD4</text>
<text x="218.1" y="141.6">(XCK1/CTS)PD5</text>
<text x="239.2" y="140.5">22</text>
<text x="239.2" y="143">26</text>
<text x="103.6" y="147.9">1</text>
<text x="103.6" y="145.4">2</text>
<text x="184.9" y="145.5">5</text>
<text x="184.9" y="148.1">6</text>
<text x="190.9" y="144.1">D+</text>
<text x="190.9" y="146.7">UGND</text>
<text x="190.9" y="149.2">UCAP</text>
<text x="210.9" y="146.7">(T0/OC4D/ADC10)PD7</text>
<text x="212.3" y="144.1">(T1/OC4D/ADC9)PD6</text>
<text x="239.2" y="145.5">27</text>
<text x="260.5" y="148.1">3</text>
<text x="267.7" y="148.1">1</text>
<text x="334.7" y="145.5">1</text>
<text x="334.7" y="148.1">2</text>
<text x="184.9" y="150.6">7</text>
<text x="190.9" y="151.7">VBUS</text>
<text x="218.2" y="154.3">(INT6/AIN0)PE6</text>
<text x="223.7" y="151.7">(HWB)PE2</text>
<text x="239.2" y="150.6">33</text>
<text x="239.2" y="153.2">1</text>
<text x="260.5" y="150.6">4</text>
<text x="267.7" y="150.6">2</text>
<text x="334.7" y="150.6">3</text>
<text x="223" y="159.4">(ADC0)PF0</text>
<text x="223" y="161.9">(ADC1)PF1</text>
<text x="239.2" y="158.2">41</text>
<text x="239.2" y="160.8">40</text>
<text x="217.8" y="167">(ADC5/TMS)PF5</text>
<text x="218.2" y="164.4">(ADC4/TCK)PF4</text>
<text x="239.2" y="163.3">39</text>
<text x="239.2" y="165.9">38</text>
<text x="217.6" y="169.5">(ADC6/TDO)PF6</text>
<text x="218.7" y="172.1">(ADC7/TDI)PF7</text>
<text x="239.2" y="168.4">37</text>
<text x="239.2" y="170.9">36</text>
<text x="334.7" y="170.9">1</text>
<text x="334.7" y="173.5">2</text>
<text x="334.7" y="176">3</text>
<text x="334.7" y="178.6">4</text>
<text x="334.7" y="181.1">5</text>
<text x="334.7" y="183.6">6</text>
<text x="334.7" y="186.2">7</text>
<text x="334.7" y="188.7">8</text>
<text x="334.7" y="209">1</text>
<text x="334.7" y="211.6">2</text>
<text x="334.7" y="214.1">3</text>
<text x="334.7" y="216.7">4</text>
<text x="334.7" y="219.2">5</text>
<text x="334.7" y="221.7">6</text>
<text x="334.7" y="224.3">7</text>
<text x="334.7" y="226.8">8</text>
</g>
<text font-size="1.8" fill="#800000" x="67.3" y="74.1">+</text>
</svg>
